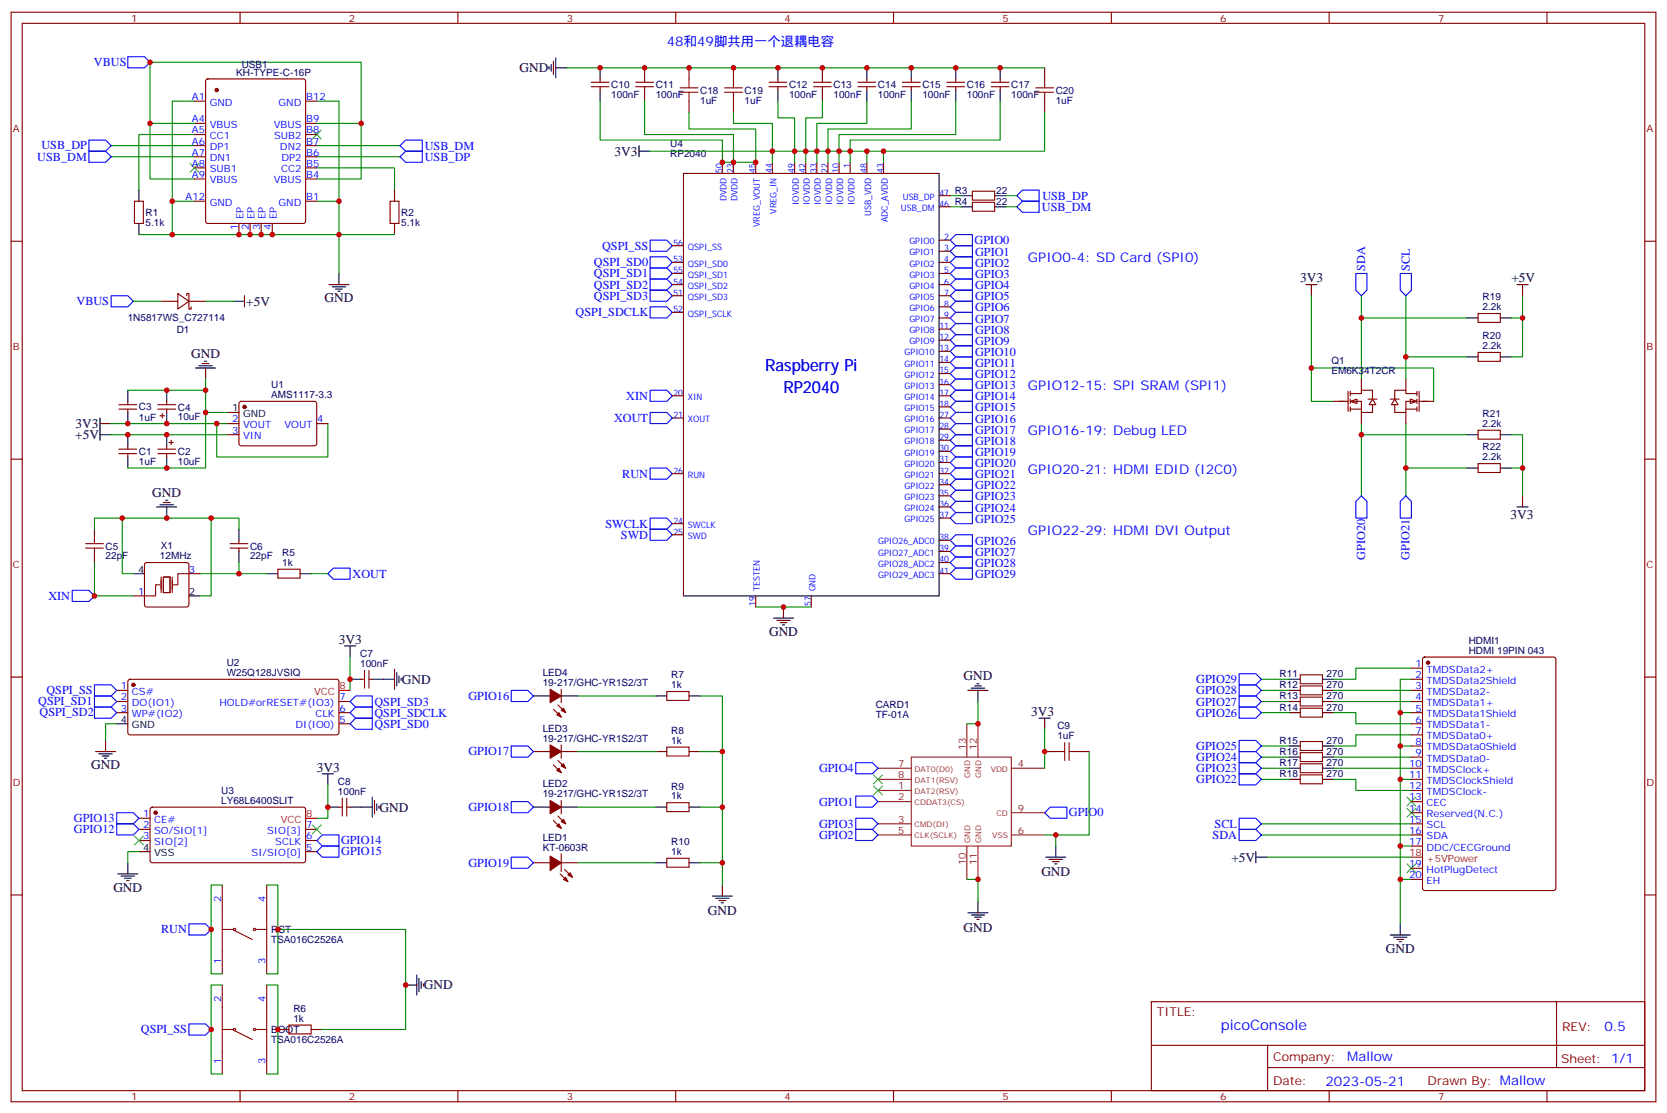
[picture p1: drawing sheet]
<svg xmlns="http://www.w3.org/2000/svg" width="529mm" height="353mm" viewBox="0 0 529 353" stroke-linecap="round" stroke-linejoin="round" font-family="sans-serif">
<g fill="none" stroke="#870000" stroke-width=".35">
<path d="M3.5 3.9h522.1v345.7h-522.1zM7.1 7.4h515v338.7h-515zM76.2 3.9v3.5M145.3 3.9v3.5M214.5 3.9v3.5M283.6 3.9v3.5M352.8 3.9v3.5M421.9 3.9v3.5M491.1 3.9v3.5M61.7 39.2h3.6M61.7 32.1h3.6M65.5 25.3l.5-.3h30.3l.5 .3 .2 .5v44.4l-.2 .5-.5 .2h-30.3l-.5-.2-.2-.5v-44.4z"/>
<path d="M97 39.2h3.5M97 32.1h3.5M187.7 27.5h5.6M187.7 26.1h5.6M190.5 25v1.1M190.5 27.5v1.1M201.8 27.5h5.6M201.8 26.1h5.6M204.6 25v1.1M204.6 27.5v1.1M218.7 21.5v3.5M218.7 32.1v3.5"/>
<path d="M232.8 21.5v3.5M232.8 32.1v3.5M244.1 27.5h5.7M244.1 26.1h5.7M246.9 25v1.1M246.9 27.5v1.1M258.2 27.5h5.7M258.2 26.1h5.7M261.1 25v1.1M261.1 27.5v1.1M272.3 27.5h5.7M272.3 26.1h5.7"/>
<path d="M275.2 25v1.1M275.2 27.5v1.1M286.5 27.5h5.6M286.5 26.1h5.6M289.3 25v1.1M289.3 27.5v1.1M300.6 27.5h5.6M300.6 26.1h5.6M303.4 25v1.1M303.4 27.5v1.1M314.7 27.5h5.6M314.7 26.1h5.6"/>
<path d="M317.5 25v1.1M317.5 27.5v1.1M331.6 21.5v3.5M331.6 32.1v3.5M61.7 56.8h3.6M61.7 53.3h3.6M61.7 49.7h3.6M61.7 46.2h3.6M61.7 42.7h3.6M97 56.8h3.5M97 53.3h3.5M97 49.7h3.5"/>
<path d="M97 46.2h3.5M97 42.7h3.5M229.3 51.5v3.5M232.8 51.5v3.5M239.9 51.5v3.5M245.2 51.5v3.5M252.2 51.5v3.5M255.8 51.5v3.5M259.3 51.5v3.5M262.8 51.5v3.5M266.3 51.5v3.5M269.9 51.5v3.5"/>
<path d="M275.2 51.5v3.5M280.5 51.5v3.5M3.5 76.6h3.6M42.7 63.9h2.8v7h-2.8zM61.7 63.9h3.6M75.8 70.9v3.5M79.4 70.9v3.5M82.9 70.9v3.5M86.4 70.9v3.5M97 63.9h3.5M123.8 63.9h2.8v7h-2.8zM213.4 78h3.6"/>
<path d="M298.1 62.1h3.5M298.1 65.6h3.5M298.1 79.7h3.5M298.1 76.2h3.5M308.7 60.7h7v2.8h-7zM308.7 64.2h7v2.8h-7zM522.1 76.6h3.5M51.2 95.6h5.2M56.4 93.1l3.6 2.5-3.6 2.5zM59.3 93.8v-.7h.7v5h.7v-.7M60 95.6h5.3M213.4 93.8h3.6"/>
<path d="M213.4 90.3h3.6M213.4 86.8h3.6M213.4 83.3h3.6M213.4 99.1h3.6M298.1 97.4h3.5M298.1 93.8h3.5M298.1 90.3h3.5M298.1 86.8h3.5M298.1 83.3h3.5M298.1 100.9h3.5M298.1 118.5h3.5M298.1 115h3.5"/>
<path d="M298.1 111.5h3.5M298.1 107.9h3.5M298.1 104.4h3.5M37.7 129.8h5.7M37.7 128.4h5.7M40.6 127.4v1M40.6 129.8v1.1M50.1 129.8h5.6M50.1 128.4h5.6M50.8 131.9h1.4M51.5 131.2v1.4M52.9 127.4v1"/>
<path d="M52.9 129.8v1.1M54.3 139.7v1.4M72.3 134.4h3.5M72.3 137.9h3.5M76.1 127.6l.5-.2h23.5l.4 .7v12.9l-.7 .5-23.5-.1-.5-.6v-12.7zM100.5 134.4h3.6M213.4 132.6h3.6M213.4 125.6h3.6M298.1 139.7h3.5M298.1 136.2h3.5M298.1 132.6h3.5M298.1 125.6h3.5"/>
<path d="M298.1 129.1h3.5M298.1 122.1h3.5M3.5 145.7h3.6M37.7 143.9h5.7M37.7 142.5h5.7M40.6 141.5v1M40.6 143.9v1.1M50.1 143.9h5.6M50.1 142.5h5.6M52.9 141.5v1M52.9 143.9v1.1M53.6 140.4h1.4"/>
<path d="M213.4 150.3h3.6M298.1 157.3h3.5M298.1 153.8h3.5M298.1 150.3h3.5M298.1 146.8h3.5M298.1 143.2h3.5M522.1 145.7h3.5M27.2 172.5h5.6M27.2 173.9h5.6M30 171.4v1.1M30 173.9v1.1M46.1 178.7l.5-.2h12.7l.5 .2 .2 .5v12.7l-.3 .5-.4 .2h-12.7l-.5-.2-.2-.5v-12.7z"/>
<path d="M73 172.5h5.7M73 173.9h5.7M75.8 171.4v1.1M75.8 173.9v1.1M213.4 169.7h3.6M213.4 166.2h3.6M298.1 178.5h3.5M298.1 175h3.5M298.1 171.4h3.5M298.1 164.4h3.5M298.1 160.9h3.5M42.3 189.1h3.6"/>
<path d="M60 182h3.5M88.2 180.6h7v2.8h-7zM239.9 189.1v3.5M257.5 189.1v3.5M298.1 182h3.5M3.5 214.8h3.6M37 219.1h3.6M40.8 215.8l.5-.3 65.9 .1 .4 .7-.1 16.5-.6 .4-65.9-.1-.4-.6v-16.2zM114.7 215.5h1M115.7 212.7v5.7M117.1 212.7v5.7M117.1 215.5h1.1"/>
<path d="M178.2 218.7v4.3M211.7 219.4h7v2.8h-7zM448 219.1h3.6M448 215.5h3.6M448 212h3.6M451.8 208.7l.5-.2h40.9l.6 .4 .1 73-.5 .6-41.1 .1-.7-.5v-72.9zM522.1 214.8h3.5M37 222.6h3.6M37 226.1h3.6M107.6 222.6h3.5M107.6 226.1h3.5M107.6 229.7h3.5"/>
<path d="M175.7 225.1l2.5 2.4M177.1 223.7l2.5 2.4M178.2 236.4v4.2M211.7 237.1h7v2.8h-7zM448 222.6h3.6M448 226.1h3.6M448 229.7h3.6M448 236.7h3.6M448 233.2h3.6M44.1 259.6h3.5M47.9 256.3l.4-.2 48.3 .1 .4 .6-.1 16.5-.6 .5-48.2-.1-.5-.7v-16.2zM107.6 256.1h1.1"/>
<path d="M108.7 253.3v5.6M110.1 253.3v5.6M110.1 256.1h1M175.7 242.7l2.5 2.5M177.1 241.3l2.5 2.5M177.1 258.9l2.5 2.5M178.2 254v4.2M211.7 254.7h7v2.8h-7zM448 257.9h3.6M448 254.4h3.6M448 250.8h3.6M448 247.3h3.6"/>
<path d="M448 243.8h3.6M448 240.2h3.6M44.1 263.2h3.5M44.1 266.7h3.5M97 263.2h3.5M97 266.7h3.5M97 270.2h3.5M169.3 273.8h5.3M175.7 260.3l2.5 2.5M177.8 277.3l2.5 2.5M178.2 270.9v5.7M178.2 273.8h5.2"/>
<path d="M179.2 275.9l2.5 2.4M211.7 272.3h7v2.9h-7zM448 279h3.6M448 275.5h3.6M448 268.5h3.6M448 264.9h3.6M448 261.4h3.6M3.5 284h3.6M70.6 280.8v28.2M70.6 294.9h3.5M74.4 295.3l5.7 2.8M81.1 294.9h3.6"/>
<path d="M84.7 280.8v28.2M522.1 284h3.5M70.6 312.6v28.2M84.7 312.6v28.2M365.5 317.9h156.6v28.2h-156.6zM494.1 317.9v20.9M70.6 326.7h3.5M74.4 327l5.7 2.8M81.1 326.7h3.6M91.7 325.3h7.1v2.8h-7.1zM365.5 331.7h156.5M402.4 338.8h119.6"/>
<path d="M402.4 331.7v14.1M76.2 346.1v3.5M145.3 346.1v3.5M214.5 346.1v3.5M283.6 346.1v3.5M352.8 346.1v3.5M421.9 346.1v3.5M491.1 346.1v3.5"/>
<circle cx="74.4" cy="294.9" r=".35"/>
<circle cx="80.8" cy="294.9" r=".35"/>
<circle cx="74.4" cy="326.7" r=".35"/>
<circle cx="80.8" cy="326.7" r=".35"/>
</g>
<g fill="none" stroke="#00f" stroke-width=".35">
<path d="M40.6 18h5.3l1.7 1.8-1.7 1.7h-5.3zM28.2 44.4h5.3l1.8 1.8-1.8 1.8h-5.3zM28.2 48h5.3l1.8 1.7-1.8 1.8h-5.3zM127 46.2l1.8-1.8h5.3v3.6h-5.3zM128.8 48h5.3v3.5h-5.3l-1.8-1.8zM206.4 76.2h5.3l1.7 1.8-1.7 1.7h-5.3zM303.4 78h5.3v3.5h-5.3l-1.8-1.8zM303.4 74.4h5.3v3.6h-5.3l-1.8-1.8zM322.8 65.6l1.8-1.7h5.2v3.5h-5.2zM322.8 62.1l1.8-1.8h5.2v3.6h-5.2zM35.3 93.8h5.3l1.7 1.8-1.7 1.8h-5.3zM206.4 97.4h5.3l1.7 1.7-1.7 1.8h-5.3z"/>
<path d="M206.4 92.1h5.3l1.7 1.7-1.7 1.8h-5.3zM206.4 88.5h5.3l1.7 1.8-1.7 1.8h-5.3zM206.4 85h5.3l1.7 1.8-1.7 1.7h-5.3zM206.4 81.5h5.3l1.7 1.8-1.7 1.7h-5.3zM301.6 93.8l1.8-1.7h5.3v3.5h-5.3zM301.6 90.3l1.8-1.8h5.3v3.6h-5.3zM301.6 86.8l1.8-1.8h5.3v3.5h-5.3zM303.4 95.6h5.3v3.5h-5.3l-1.8-1.7zM303.4 81.5h5.3v3.5h-5.3l-1.8-1.7zM430.4 86.8h3.5v5.3l-1.7 1.7-1.8-1.7zM444.5 86.8h3.5v5.3l-1.7 1.7-1.8-1.7zM301.6 118.5l1.8-1.7h5.3v3.5h-5.3z"/>
<path d="M301.6 111.5l1.8-1.8h5.3v3.5h-5.3zM301.6 100.9l1.8-1.8h5.3v3.6h-5.3zM303.4 113.2h5.3v3.6h-5.3l-1.8-1.8zM303.4 106.2h5.3v3.5h-5.3l-1.8-1.8zM303.4 102.7h5.3v3.5h-5.3l-1.8-1.8zM206.4 130.9h5.3l1.7 1.7-1.7 1.8h-5.3zM206.4 123.8h5.3l1.7 1.8-1.7 1.8h-5.3zM301.6 139.7l1.8-1.8h5.3v3.6h-5.3zM301.6 132.6l1.8-1.7h5.3v3.5h-5.3zM301.6 125.6l1.8-1.8h5.3v3.6h-5.3zM303.4 134.4h5.3v3.5h-5.3l-1.8-1.7zM303.4 127.4h5.3v3.5h-5.3l-1.8-1.8z"/>
<path d="M303.4 120.3h5.3v3.5h-5.3l-1.8-1.7zM206.4 148.5h5.3l1.7 1.8-1.7 1.7h-5.3zM301.6 157.3l1.8-1.7h5.3v3.5h-5.3zM301.6 150.3l1.8-1.8h5.3v3.5h-5.3zM301.6 143.2l1.8-1.7h5.3v3.5h-5.3zM303.4 159.1h5.3v3.5h-5.3l-1.8-1.7zM303.4 152h5.3v3.6h-5.3l-1.8-1.8zM303.4 145h5.3v3.5h-5.3l-1.8-1.7zM432.2 157.3l1.7 1.8v5.3h-3.5v-5.3zM446.3 157.3l1.7 1.8v5.3h-3.5v-5.3zM206.4 167.9h5.3l1.7 1.8-1.7 1.7h-5.3zM206.4 164.4h5.3l1.7 1.8-1.7 1.7h-5.3z"/>
<path d="M301.6 175l1.8-1.8h5.3v3.5h-5.3zM301.6 171.4l1.8-1.7h5.3v3.5h-5.3zM301.6 164.4l1.8-1.8h5.3v3.6h-5.3zM303.4 176.7h5.3v3.6h-5.3l-1.8-1.8zM22.9 187.3h5.3l1.8 1.8-1.8 1.8h-5.3zM104.1 182l1.7-1.7h5.3v3.5h-5.3zM301.6 182l1.8-1.7h5.3v3.5h-5.3zM30 217.3h5.3l1.7 1.8-1.7 1.7h-5.3zM162.3 219.1h5.3l1.7 1.7-1.7 1.8h-5.3zM393.3 217.3h5.3l1.8 1.8-1.8 1.7h-5.3zM393.3 213.8h5.3l1.8 1.7-1.8 1.8h-5.3zM30 220.8h5.3l1.7 1.8-1.7 1.8h-5.3z"/>
<path d="M30 224.4h5.3l1.7 1.7-1.7 1.8h-5.3zM111.1 222.6l1.8-1.8h5.3v3.6h-5.3zM111.1 229.7l1.8-1.8h5.3v3.5h-5.3zM111.1 226.1l1.8-1.7h5.3v3.5h-5.3zM162.3 236.7h5.3l1.7 1.8-1.7 1.7h-5.3zM393.3 238.5h5.3l1.8 1.7-1.8 1.8h-5.3zM393.3 234.9h5.3l1.8 1.8-1.8 1.8h-5.3zM393.3 224.4h5.3l1.8 1.7-1.8 1.8h-5.3zM393.3 220.8h5.3l1.8 1.8-1.8 1.8h-5.3zM37 257.9h5.3l1.8 1.7-1.8 1.8h-5.3zM162.3 254.4h5.3l1.7 1.7-1.7 1.8h-5.3zM271.6 242h5.3l1.8 1.8-1.8 1.7h-5.3z"/>
<path d="M271.6 252.6h5.3l1.8 1.8-1.8 1.7h-5.3zM271.6 259.6h5.3l1.8 1.8-1.8 1.8h-5.3zM333.4 256.1h5.3v3.5h-5.3l-1.8-1.7zM393.3 259.6h5.3l1.8 1.8-1.8 1.8h-5.3zM393.3 245.5h5.3l1.8 1.8-1.8 1.8h-5.3zM393.3 242h5.3l1.8 1.8-1.8 1.7h-5.3zM37 261.4h5.3l1.8 1.8-1.8 1.7h-5.3zM100.5 270.2l1.8-1.7h5.3v3.5h-5.3zM100.5 266.7l1.8-1.8h5.3v3.6h-5.3zM162.3 272h5.3l1.7 1.8-1.7 1.7h-5.3zM271.6 263.2h5.3l1.8 1.7-1.8 1.8h-5.3zM393.3 263.2h5.3l1.8 1.7-1.8 1.8h-5.3z"/>
<path d="M60 293.2h5.3l1.7 1.7-1.7 1.8h-5.3zM60 324.9h5.3l1.7 1.8-1.7 1.7h-5.3z"/>
</g>
<g fill="none" stroke="#008700" stroke-width=".35">
<path d="M47.6 39.2h14.1M61.7 32.1h-7v31.8h7M100.5 32.1h7.1v42.3h17.6M100.5 39.2h14.2M179.9 21.5h151.7M190.5 32.1v12.3h38.8v7.1h10.6v-10.6h-21.2v-5.3M204.6 32.1v10.6h28.2v8.8M232.8 35.6v3.6h12.4v12.3M246.9 32.1v5.3h5.3v14.1M331.6 35.6v12.4h-51.1M35.3 49.7h26.4M35.3 46.2h26.4"/>
<path d="M61.7 42.7h-17.6v17.6M61.7 56.8h-14.1v-37h67.1v37h-14.2M100.5 53.3h24.7v7M100.5 49.7h26.5M100.5 46.2h26.5M206.4 48h74.1v3.5M255.8 48v3.5M259.3 48v3.5M262.8 48v3.5M266.3 48v3.5M269.9 48v3.5M275.2 48v3.5"/>
<path d="M44.1 74.4h10.6M54.7 63.9v10.5h52.9v12.4M100.5 63.9h7.1M301.6 62.1h3.6M301.6 65.6h3.6M319.3 62.1h3.5M319.3 65.6h3.5M42.3 95.6h8.9M65.3 95.6h8.8M416.3 93.8v33.6h7M432.2 93.8v26.5M446.3 93.8v26.5"/>
<path d="M483.3 93.8v19.4h-3.5M416.3 116.8h38.8v10.6M432.2 100.9h33.5M446.3 113.2h19.4M479.8 100.9h3.5M35.3 134.4h37M35.3 137.9h37M40.6 123.8h24.7M65.3 120.3v10.6h7M65.3 130.9v17.6h-24.7M68.8 134.4v10.6h35.3v-10.6M432.2 137.9h33.5"/>
<path d="M432.2 134.4v22.9M446.3 134.4v22.9M479.8 137.9h3.5v19.4M446.3 148.5h19.4M479.8 148.5h3.5M30 178.5v10.6h12.3M38.8 164.4h-8.8v3.5M67 164.4h8.8v3.5M75.8 178.5v3.5h-12.3M42.3 182h-3.5v-17.6h28.2v24.7h-3.5M75.8 182h8.9M98.8 182h5.3"/>
<path d="M239.9 192.6h17.6M111.1 208.5v10.6M400.4 215.5h8.8M400.4 219.1h8.8M423.3 219.1h24.7M448 215.5h-3.5v77.7M448 212h-17.6v3.5h-7.1M37 229.7h-3.5v5.2M183.4 238.5h24.7M183.4 220.8h24.7M222.2 220.8h7.1v60M222.2 238.5h7.1"/>
<path d="M310.4 222.6v7.1h-3.5M331.6 231.4v12.4M345.7 238.5v26.4h-10.6M400.4 236.7h8.8M400.4 222.6h8.8M400.4 226.1h8.8M423.3 226.1h7.1v3.6h17.6M423.3 222.6h24.7M444.5 236.7h3.5M444.5 226.1h3.5M448 233.2h-17.6v3.5h-7.1M104.1 249.1v10.5h-3.6"/>
<path d="M183.4 256.1h24.7M222.2 256.1h7.1M400.4 247.3h8.8M400.4 243.8h8.8M400.4 240.2h8.8M423.3 247.3h7.1v3.5h17.6M423.3 243.8h24.7M423.3 240.2h24.7M444.5 247.3h3.5M44.1 270.2h-3.5v3.6M183.4 273.8h24.7M222.2 273.8h7.1"/>
<path d="M306.9 279h3.5v7.1M331.6 264.9h3.5v3.6M400.4 264.9h47.6M400.4 261.4h47.6M402.2 272h45.8M444.5 268.5h3.5M444.5 279h3.5M70.6 280.8h-3.6v28.2h3.6M84.7 280.8h3.5v28.2h-3.5M88.2 294.9h40.6v31.8h-26.5M70.6 312.6h-3.6v28.2h3.6M84.7 312.6h3.5v28.2h-3.5"/>
</g>
<g fill="none" stroke="#3c3" stroke-width=".35">
<path d="M60.3 51.9l2.8 2.8M63.1 51.9l-2.8 2.8M99.1 41.3l2.9 2.8M102 41.3l-2.9 2.8M277.3 245.9l2.8 2.8M277.3 249.4l2.8 2.8M280.1 245.9l-2.8 2.8M280.1 249.4l-2.8 2.8M446.6 252.9l2.8 2.9M446.6 256.5l2.8 2.8M449.4 252.9l-2.8 2.9M449.4 256.5l-2.8 2.8"/>
<path d="M42.7 265.3l2.8 2.8M45.5 265.3l-2.8 2.8M99.1 261.8l2.9 2.8M102 261.8l-2.9 2.8M446.6 274.1l2.8 2.8M449.4 274.1l-2.8 2.8"/>
</g>
<g fill="none" stroke="#000" stroke-width=".35">
<path d="M175.7 19.4v4.2M176.4 18.3v6.4M174.3 21.2v.7M175 20.5v2.1M176.4 21.5h3.5M190.5 21.5v3.5M190.5 28.6v3.5M204.6 21.5v3.5M204.6 28.6v3.5M246.9 21.5v3.5M246.9 28.6v3.5M261.1 21.5v3.5"/>
<path d="M261.1 28.6v3.5M275.2 21.5v3.5M275.2 28.6v3.5M289.3 21.5v3.5M289.3 28.6v3.5M303.4 21.5v3.5M303.4 28.6v3.5M317.5 21.5v3.5M317.5 28.6v3.5M202.8 48h3.6M202.8 46.2v3.5M217 55h81.1v134.1h-81.1z"/>
<path d="M44.1 60.3v3.6M44.1 70.9v3.5M125.2 60.3v3.6M125.2 70.9v3.5M305.2 62.1h3.5M305.2 65.6h3.5M315.7 62.1h3.6M315.7 65.6h3.6M74.1 95.6h3.5M77.6 93.8v3.6M104.4 90.3h6.4M105.5 91h4.2"/>
<path d="M106.5 91.7h2.2M107.2 92.4h.7M107.6 86.8v3.5M414.5 90.3h3.5M416.3 90.3v3.5M481.5 90.3h3.6M483.3 90.3v3.5M62.1 116.8h6.3M63.1 116.1h4.3M64.2 115.4h2.1M64.9 114.7h.7M65.3 116.8v3.5"/>
<path d="M31.7 137.9h3.6M31.7 132.6v7.1M31.7 134.4h3.6M40.6 123.8v3.6M40.6 130.9v3.5M40.6 137.9v3.6M52.9 123.8v3.6M52.9 130.9v3.5M52.9 137.9v3.6M72.3 130.9h3.5M40.6 145v3.5M51.9 159.5h2.1"/>
<path d="M52.6 158.7h.7M52.9 145v3.5M483.3 157.3v3.6M30 167.9v3.5M30 175v3.5M49.7 160.9h6.4M50.8 160.2h4.2M52.9 160.9v3.5M75.8 167.9v3.5M75.8 175v3.5M481.5 160.9h3.6M42.3 182h3.6"/>
<path d="M60 189.1h3.5M84.7 182h3.5M95.2 182h3.6M245.5 196.1h6.4M246.6 196.8h4.2M247.6 197.6h2.2M248.4 198.3h.7M248.7 192.6v3.5M109.4 205h3.5M111.1 205v3.5M111.1 215.5h3.6M118.2 215.5h7"/>
<path d="M125.2 212.4v6.3M125.9 213.4v4.3M126.6 214.5v2.1M127.4 215.2v.7M307.3 219.1h6.3M308.3 218.4h4.3M309.4 217.7h2.1M310.1 217h.7M310.4 219.1v3.5M30.3 238.5h6.4M31.4 239.2h4.2M32.5 239.9h2.1"/>
<path d="M33.5 234.9v3.6M37 229.7h3.6M169.3 238.5h5.3M169.3 220.8h5.3M178.2 238.5h5.2M178.2 220.8h5.2M208.1 238.5h3.6M208.1 220.8h3.6M218.7 238.5h3.5M218.7 220.8h3.5M329.8 227.9h3.6M331.6 227.9v3.5"/>
<path d="M33.2 240.6h.7M102.3 245.5h3.5M104.1 245.5v3.6M104.1 256.1h3.5M111.1 256.1h7.1M118.2 252.9v6.4M118.9 254v4.2M119.6 255.1v2.1M120.3 255.8v.7M169.3 256.1h5.3M178.2 256.1h5.2M208.1 256.1h3.6"/>
<path d="M218.7 256.1h3.5M37.4 277.3h6.3M38.5 278h4.2M39.5 278.7h2.1M40.2 279.4h.7M40.6 273.8v3.5M44.1 270.2h3.5M208.1 273.8h3.6M218.7 273.8h3.5M332 272h6.3M333 272.7h4.3M334.1 273.4h2.1"/>
<path d="M334.8 274.1h.7M335.1 268.5v3.5M398.6 272h3.6M398.6 270.2v3.6M226.1 284.3h6.4M227.2 285h4.2M228.2 285.7h2.2M229 286.5h.7M229.3 280.8v3.5M307.3 289.6h6.3M308.3 290.3h4.3M309.4 291h2.1"/>
<path d="M310.1 291.7h.7M310.4 286.1v3.5M441.3 296.7h6.4M442.4 297.4h4.2M443.4 298.1h2.2M444.1 298.8h.8M444.5 293.2v3.5M128.8 312.6h3.5M132.3 309.4v6.3M133 310.4v4.3M133.7 311.5v2.1M134.4 312.2v.7"/>
<path d="M88.2 326.7h3.5M98.8 326.7h3.5"/>
</g>
<g fill="#870000" stroke="#870000" stroke-width=".35">
<path d="M174.6 218.7l3.6 2.1-3.6 2.2z"/>
<path d="M178.2 225.4l.7-.7 .7 1.4z"/>
<path d="M176.7 226.8l.7-.7 .8 1.4z"/>
<path d="M174.6 236.4l3.6 2.1-3.6 2.1z"/>
<path d="M178.2 243.1l.7-.7 .7 1.4z"/>
<path d="M177.4 243.8l.8 1.4-1.5-.7z"/>
<path d="M174.6 254l3.6 2.1-3.6 2.1z"/>
<path d="M178.9 260l.7 1.4-1.4-.7z"/>
<path d="M176.7 262.1l.7-.7 .8 1.4z"/>
<path d="M180.3 277.6l.7-.7 .7 1.4z"/>
<path d="M178.9 279l.7-.7 .7 1.5z"/>
<path d="M174.6 271.6l3.6 2.2-3.6 2.4z"/>
<circle cx="68.8" cy="28.6" r=".53"/>
<circle cx="77.6" cy="129.1" r=".53"/>
<circle cx="42.3" cy="217.3" r=".53"/>
<circle cx="49.4" cy="257.9" r=".53"/>
<circle cx="453.3" cy="210.3" r=".53"/>
</g>
<path d="M50.8 185.6h-1.4v3.5h-3.5M51.2 183.1v4.9M51.9 183.1h2.1v4.9h-2.1zM54.7 183.1v4.9M60 182h-3.6v3.6h-1.4" fill="none" stroke="#870012" stroke-width=".35"/>
<path d="M107.6 219.1h3.5M97 259.6h3.5M448 272h3.6" fill="none" stroke="#f00" stroke-width=".35"/>
<g fill="none" stroke="#8c2424" stroke-width=".35">
<path d="M306.9 229.7v10.5M310.4 229.7v10.5M278.7 250.8h10.6M278.7 254.4h10.6M278.7 243.8h10.6M278.7 247.3h10.6M289.3 240.2h31.7v28.3h-31.7zM321 243.8h10.6M321 257.9h10.6M278.7 261.4h10.6M278.7 264.9h10.6M306.9 268.5v10.5"/>
<path d="M310.4 268.5v10.5M321 264.9h10.6"/>
</g>
<path d="M215.9 29.3h5.6M215.9 27.9h5.6M218.7 25v2.9M218.7 29.3v2.8M230 29.3h5.7M230 27.9h5.7M232.8 25v2.9M232.8 29.3v2.8M328.8 29.3h5.6M328.8 27.9h5.6M331.6 25v2.9M331.6 29.3v2.8" fill="none" stroke="#a10000" stroke-width=".35"/>
<g fill="#fff" stroke="#870000" stroke-width=".35">
<path d="M428.6 127.4l2.1-.8v1.5z"/>
<path d="M435.7 126.6l1 1.8h-2.1z"/>
</g>
<path d="M423.3 127.4h4.6M427.9 124.2v6.3M428.6 124.9h3.6v-1.1h3.5v2.8M428.6 127.4h3.6v3.5h3.5v-2.5M428.6 129.8h3.6M428.6 124.2v1.4M428.6 126.6v1.5M428.6 129.1v1.4M432.2 120.3v3.5M432.2 130.9v3.5M434.3 126.6h2.8" fill="none" stroke="#870000" stroke-width=".35"/>
<g fill="#fff" stroke="#870000" stroke-width=".35">
<path d="M447.7 126.6l2.1 .8-2.1 .7z"/>
<path d="M442.7 126.6l1.1 1.8h-2.1z"/>
</g>
<g fill="none" stroke="#870000" stroke-width=".35">
<path d="M469.2 99.5h7v2.8h-7zM469.2 111.8h7v2.9h-7zM441.3 126.6h2.8M446.3 129.8h3.5M446.3 120.3v3.5M446.3 130.9v3.5M449.8 124.9h-3.5v-1.1h-3.6v2.8M449.8 127.4h-3.5v3.5h-3.6v-2.5M449.8 124.2v1.4M449.8 126.6v1.5M449.8 129.1v1.4M450.5 124.2v6.3"/>
<path d="M450.5 127.4h4.6M469.2 136.5h7v2.8h-7zM469.2 147.1h7v2.8h-7zM412.7 214.1h7.1v2.9h-7.1zM412.7 217.7h7.1v2.8h-7.1zM331.6 238.5h3.5M342.2 238.5h3.5M412.7 221.2h7.1v2.8h-7.1zM412.7 224.7h7.1v2.8h-7.1zM412.7 235.3h7.1v2.8h-7.1zM412.7 238.8h7.1v2.9h-7.1zM412.7 242.4h7.1v2.8h-7.1z"/>
<path d="M412.7 245.9h7.1v2.8h-7.1z"/>
</g>
<g fill="none" stroke="#000" stroke-width=".35">
<path d="M465.7 100.9h3.5M465.7 113.2h3.5M476.2 100.9h3.6M476.2 113.2h3.6M465.7 137.9h3.5M476.2 137.9h3.6M465.7 148.5h3.5M476.2 148.5h3.6M409.2 215.5h3.5M409.2 219.1h3.5M419.8 215.5h3.5M419.8 219.1h3.5"/>
<path d="M409.2 222.6h3.5M409.2 226.1h3.5M409.2 236.7h3.5M419.8 222.6h3.5M419.8 226.1h3.5M419.8 236.7h3.5M409.2 240.2h3.5M409.2 243.8h3.5M409.2 247.3h3.5M419.8 240.2h3.5M419.8 243.8h3.5M419.8 247.3h3.5"/>
</g>
<path d="M335.1 238.5h2.9M338 235.7v5.6M339.4 235.7v5.6M339.4 238.5h2.8" fill="none" stroke="#a10000" stroke-width=".35"/>
<path d="M261.1 32.1v5.3h-5.3v10.6M275.2 32.1v7.1h-15.9v8.8M289.3 32.1v8.8h-26.5v7.1M303.4 32.1v10.6h-37.1v5.3M317.5 32.1v12.3h-47.6v3.6" fill="none" stroke="#008700" stroke-width=".35"/>
<g fill="#c00">
<circle cx="54.7" cy="74.4" r=".88"/>
<circle cx="75.8" cy="74.4" r=".88"/>
<circle cx="54.7" cy="63.9" r=".88"/>
<circle cx="107.6" cy="63.9" r=".88"/>
<circle cx="107.6" cy="74.4" r=".88"/>
<circle cx="86.4" cy="74.4" r=".88"/>
<circle cx="82.9" cy="74.4" r=".88"/>
<circle cx="79.4" cy="74.4" r=".88"/>
<circle cx="47.6" cy="39.2" r=".88"/>
<circle cx="114.7" cy="39.2" r=".88"/>
<circle cx="47.6" cy="19.8" r=".88"/>
<circle cx="40.6" cy="134.4" r=".88"/>
<circle cx="52.9" cy="134.4" r=".88"/>
<circle cx="65.3" cy="123.8" r=".88"/>
<circle cx="52.9" cy="123.8" r=".88"/>
<circle cx="65.3" cy="130.9" r=".88"/>
<circle cx="52.9" cy="148.5" r=".88"/>
<circle cx="40.6" cy="137.9" r=".88"/>
<circle cx="52.9" cy="137.9" r=".88"/>
<circle cx="68.8" cy="134.4" r=".88"/>
<circle cx="248.7" cy="192.6" r=".88"/>
<circle cx="52.9" cy="164.4" r=".88"/>
<circle cx="38.8" cy="164.4" r=".88"/>
<circle cx="67" cy="164.4" r=".88"/>
<circle cx="30" cy="189.1" r=".88"/>
<circle cx="75.8" cy="182" r=".88"/>
<circle cx="111.1" cy="215.5" r=".88"/>
<circle cx="104.1" cy="256.1" r=".88"/>
<circle cx="67" cy="294.9" r=".88"/>
<circle cx="67" cy="326.7" r=".88"/>
<circle cx="88.2" cy="326.7" r=".88"/>
<circle cx="88.2" cy="294.9" r=".88"/>
<circle cx="128.8" cy="312.6" r=".88"/>
<circle cx="310.4" cy="229.7" r=".88"/>
<circle cx="310.4" cy="279" r=".88"/>
<circle cx="335.1" cy="264.9" r=".88"/>
<circle cx="229.3" cy="238.5" r=".88"/>
<circle cx="229.3" cy="256.1" r=".88"/>
<circle cx="229.3" cy="273.8" r=".88"/>
<circle cx="275.2" cy="48" r=".88"/>
<circle cx="269.9" cy="48" r=".88"/>
<circle cx="266.3" cy="48" r=".88"/>
<circle cx="262.8" cy="48" r=".88"/>
<circle cx="259.3" cy="48" r=".88"/>
<circle cx="255.8" cy="48" r=".88"/>
<circle cx="252.2" cy="48" r=".88"/>
<circle cx="245.2" cy="48" r=".88"/>
<circle cx="232.8" cy="51.5" r=".88"/>
<circle cx="229.3" cy="51.5" r=".88"/>
<circle cx="239.9" cy="51.5" r=".88"/>
<circle cx="280.5" cy="48" r=".88"/>
<circle cx="190.5" cy="21.5" r=".88"/>
<circle cx="204.6" cy="21.5" r=".88"/>
<circle cx="246.9" cy="21.5" r=".88"/>
<circle cx="261.1" cy="21.5" r=".88"/>
<circle cx="275.2" cy="21.5" r=".88"/>
<circle cx="289.3" cy="21.5" r=".88"/>
<circle cx="303.4" cy="21.5" r=".88"/>
<circle cx="317.5" cy="21.5" r=".88"/>
<circle cx="218.7" cy="21.5" r=".88"/>
<circle cx="232.8" cy="21.5" r=".88"/>
<circle cx="444.5" cy="268.5" r=".88"/>
<circle cx="444.5" cy="247.3" r=".88"/>
<circle cx="444.5" cy="236.7" r=".88"/>
<circle cx="444.5" cy="226.1" r=".88"/>
<circle cx="444.5" cy="279" r=".88"/>
<circle cx="483.3" cy="148.5" r=".88"/>
<circle cx="446.3" cy="148.5" r=".88"/>
<circle cx="432.2" cy="137.9" r=".88"/>
<circle cx="483.3" cy="100.9" r=".88"/>
<circle cx="446.3" cy="113.2" r=".88"/>
<circle cx="432.2" cy="100.9" r=".88"/>
<circle cx="416.3" cy="116.8" r=".88"/>
<circle cx="331.6" cy="238.5" r=".88"/>
</g>
<g font-size="5.3" fill="#00f">
<text x="242.9" y="117.7">Raspberry Pi</text>
<text x="248.7" y="124.7">RP2040</text>
</g>
<text font-size="4.6" fill="#00f" x="387.6" y="326.9">picoConsole</text>
<g font-size="4.2" fill="#00f">
<text x="211.7" y="14.5">48和49脚共用一个退耦电容</text>
<text x="326.3" y="83.3">GPIO0-4: SD Card (SPI0)</text>
<text x="326.3" y="123.8">GPIO12-15: SPI SRAM (SPI1)</text>
<text x="326.3" y="137.9">GPIO16-19: Debug LED</text>
<text x="326.3" y="150.3">GPIO20-21: HDMI EDID (I2C0)</text>
<text x="326.3" y="169.7">GPIO22-29: HDMI DVI Output</text>
<text x="509.3" y="327.1">0.5</text>
<text x="427.7" y="336.7">Mallow</text>
<text x="420.7" y="344.5">2023-05-21</text>
</g>
<g font-size="4.2">
<text x="164.9" y="23">GND</text>
<text x="195.1" y="49.4">3V3</text>
<text x="412.7" y="89.6">3V3</text>
<text x="479.8" y="89.6">+5V</text>
<text x="103" y="96">GND</text>
<text x="78.1" y="97">+5V</text>
<text x="60.7" y="113.6">GND</text>
<text x="24" y="135.8">3V3</text>
<text x="23.9" y="139.3">+5V</text>
<text x="48.3" y="157.7">GND</text>
<text x="479.5" y="164.8">3V3</text>
<text x="244.1" y="201.8">GND</text>
<text x="107.6" y="204.3">3V3</text>
<text x="305.9" y="215.9">GND</text>
<text x="127.5" y="217">GND</text>
<text x="327.4" y="227.2">3V3</text>
<text x="28.9" y="244.1">GND</text>
<text x="100.5" y="244.8">3V3</text>
<text x="120.5" y="257.6">GND</text>
<text x="390.9" y="273.4">+5V</text>
<text x="330.6" y="278.1">GND</text>
<text x="36" y="282.9">GND</text>
<text x="224.7" y="290.3">GND</text>
<text x="305.9" y="295.7">GND</text>
<text x="439.9" y="302.3">GND</text>
<text x="134.6" y="313.9">GND</text>
</g>
<g font-size="3.9" fill="#00f">
<text x="29.8" y="21">VBUS</text>
<text x="13.2" y="47.4">USB_DP</text>
<text x="134.8" y="47.5">USB_DM</text>
<text x="11.8" y="51">USB_DM</text>
<text x="134.8" y="51.1">USB_DP</text>
<text x="330.9" y="63.4">USB_DP</text>
<text x="330.7" y="66.9">USB_DM</text>
<text x="309.4" y="77.6">GPIO0</text>
<text x="191.1" y="79.2">QSPI_SS</text>
<text x="309.5" y="81.2">GPIO1</text>
<text x="188.5" y="88">QSPI_SD1</text>
<text x="188.5" y="84.5">QSPI_SD0</text>
<text x="309.5" y="88.2">GPIO3</text>
<text x="309.5" y="84.7">GPIO2</text>
<text x="433.4" y="86" transform="rotate(-90 433.4 86)">SDA</text>
<text x="447.5" y="86" transform="rotate(-90 447.5 86)">SCL</text>
<text x="188.5" y="95.1">QSPI_SD3</text>
<text x="188.5" y="91.6">QSPI_SD2</text>
<text x="309.5" y="95.3">GPIO5</text>
<text x="309.5" y="91.8">GPIO4</text>
<text x="24.3" y="96.8">VBUS</text>
<text x="182.7" y="100.4">QSPI_SDCLK</text>
<text x="309.5" y="98.8">GPIO6</text>
<text x="309.5" y="105.9">GPIO8</text>
<text x="309.5" y="102.3">GPIO7</text>
<text x="309.5" y="112.9">GPIO10</text>
<text x="309.5" y="109.4">GPIO9</text>
<text x="309.5" y="120">GPIO12</text>
<text x="309.5" y="116.5">GPIO11</text>
<text x="309.5" y="123.5">GPIO13</text>
<text x="198.8" y="126.8">XIN</text>
<text x="309.5" y="130.6">GPIO15</text>
<text x="309.5" y="127">GPIO14</text>
<text x="194.9" y="133.9">XOUT</text>
<text x="309.5" y="137.6">GPIO17</text>
<text x="309.5" y="134.1">GPIO16</text>
<text x="309.5" y="141.2">GPIO18</text>
<text x="309.5" y="148.2">GPIO20</text>
<text x="309.5" y="144.7">GPIO19</text>
<text x="197.5" y="151.5">RUN</text>
<text x="309.5" y="155.3">GPIO22</text>
<text x="309.5" y="151.7">GPIO21</text>
<text x="309.5" y="158.8">GPIO23</text>
<text x="192.2" y="167.4">SWCLK</text>
<text x="309.5" y="165.8">GPIO25</text>
<text x="309.5" y="162.3">GPIO24</text>
<text x="197.1" y="170.9">SWD</text>
<text x="309.5" y="172.9">GPIO26</text>
<text x="309.5" y="180">GPIO28</text>
<text x="309.5" y="176.4">GPIO27</text>
<text x="433.4" y="177.6" transform="rotate(-90 433.4 177.6)">GPIO20</text>
<text x="447.5" y="177.6" transform="rotate(-90 447.5 177.6)">GPIO21</text>
<text x="111.9" y="183.4">XOUT</text>
<text x="309.5" y="183.5">GPIO29</text>
<text x="15.4" y="190.3">XIN</text>
<text x="14.7" y="220.3">QSPI_SS</text>
<text x="379.8" y="220.3">GPIO28</text>
<text x="379.8" y="216.8">GPIO29</text>
<text x="12.1" y="223.9">QSPI_SD1</text>
<text x="12.6" y="227.3">QSPI_SD2</text>
<text x="118.9" y="227.4">QSPI_SDCLK</text>
<text x="118.9" y="224">QSPI_SD3</text>
<text x="148.7" y="222">GPIO16</text>
<text x="379.8" y="227.4">GPIO26</text>
<text x="379.8" y="223.9">GPIO27</text>
<text x="118.9" y="230.9">QSPI_SD0</text>
<text x="148.7" y="239.7">GPIO17</text>
<text x="379.8" y="238">GPIO25</text>
<text x="260" y="245">GPIO4</text>
<text x="379.8" y="245">GPIO23</text>
<text x="379.8" y="241.5">GPIO24</text>
<text x="379.8" y="248.6">GPIO22</text>
<text x="148.7" y="257.3">GPIO18</text>
<text x="260" y="255.6">GPIO1</text>
<text x="23.5" y="260.9">GPIO13</text>
<text x="260" y="262.7">GPIO3</text>
<text x="339.3" y="259.1">GPIO0</text>
<text x="385.6" y="262.6">SCL</text>
<text x="23.5" y="264.4">GPIO12</text>
<text x="108.2" y="267.9">GPIO14</text>
<text x="260" y="266.2">GPIO2</text>
<text x="384.9" y="266.1">SDA</text>
<text x="108.3" y="271.4">GPIO15</text>
<text x="148.7" y="275">GPIO19</text>
<text x="51.1" y="296.2">RUN</text>
<text x="44.7" y="327.9">QSPI_SS</text>
</g>
<g font-size="3.9" fill="#800">
<text x="367.2" y="322.4">TITLE:</text>
<text x="495.9" y="327.1">REV:</text>
<text x="404.1" y="336.6">Company:</text>
<text x="495.5" y="337.3">Sheet: 1/1</text>
<text x="404.1" y="344.3">Date:</text>
<text x="453.2" y="344.4">Drawn By: Mallow</text>
</g>
<g font-size="3.2" fill="#800">
<text x="41.6" y="6.9">1</text>
<text x="110.8" y="6.9">2</text>
<text x="179.9" y="6.9">3</text>
<text x="249.1" y="6.9">4</text>
<text x="318.2" y="6.9">5</text>
<text x="387.3" y="6.9">6</text>
<text x="456.5" y="6.9">7</text>
<text x="4.1" y="42">A</text>
<text x="522.6" y="42">A</text>
<text x="4.1" y="111.1">B</text>
<text x="522.6" y="111.1">B</text>
<text x="4.1" y="180.3">C</text>
<text x="522.6" y="180.3">C</text>
<text x="4.1" y="249.4">D</text>
<text x="522.6" y="249.4">D</text>
<text x="41.6" y="349.1">1</text>
<text x="110.8" y="349.1">2</text>
<text x="179.9" y="349.1">3</text>
<text x="249.1" y="349.1">4</text>
<text x="318.2" y="349.1">5</text>
<text x="387.3" y="349.1">6</text>
<text x="456.5" y="349.1">7</text>
</g>
<g font-size="3.2" fill="#000080">
<text x="75" y="24">KH-TYPE-C-16P</text>
<text x="76.7" y="21.5">USB1</text>
<text x="194" y="28">C10</text>
<text x="208.1" y="28">C11</text>
<text x="222.3" y="29.8">C18</text>
<text x="236.4" y="29.8">C19</text>
<text x="250.5" y="28">C12</text>
<text x="264.6" y="28">C13</text>
<text x="278.7" y="28">C14</text>
<text x="292.8" y="28">C15</text>
<text x="306.9" y="28">C16</text>
<text x="321" y="28">C17</text>
<text x="335.1" y="29.8">C20</text>
<text x="194" y="31.1">100nF</text>
<text x="208.1" y="31.1">100nF</text>
<text x="222.2" y="32.9">1uF</text>
<text x="236.4" y="32.9">1uF</text>
<text x="250.5" y="31.1">100nF</text>
<text x="264.6" y="31.1">100nF</text>
<text x="278.7" y="31.1">100nF</text>
<text x="292.8" y="31.1">100nF</text>
<text x="306.9" y="31.1">100nF</text>
<text x="321" y="31.1">100nF</text>
<text x="335.1" y="32.9">1uF</text>
<text x="212.7" y="46.6">U4</text>
<text x="212.7" y="49.7">RP2040</text>
<text x="316.2" y="61.4">22</text>
<text x="316.2" y="65">22</text>
<text x="46.2" y="71.7">5.1k</text>
<text x="46.2" y="68.6">R1</text>
<text x="127.4" y="71.7">5.1k</text>
<text x="127.4" y="68.6">R2</text>
<text x="470.6" y="95.2">R19</text>
<text x="470.6" y="98.4">2.2k</text>
<text x="40.6" y="102">1N5817WS_C727114</text>
<text x="56.1" y="105.5">D1</text>
<text x="470.6" y="107.6">R20</text>
<text x="470.6" y="110.8">2.2k</text>
<text x="422.6" y="118.5">EM6K34T2CR</text>
<text x="422.6" y="115.4">Q1</text>
<text x="86.1" y="123.1">U1</text>
<text x="44.1" y="130.2">C3</text>
<text x="56.4" y="130.3">C4</text>
<text x="86.1" y="126.2">AMS1117-3.3</text>
<text x="44.1" y="133.5">1uF</text>
<text x="56.4" y="133.4">10uF</text>
<text x="470.6" y="135.5">2.2k</text>
<text x="470.6" y="132.3">R21</text>
<text x="470.6" y="142.9">R22</text>
<text x="44.1" y="147.6">1uF</text>
<text x="44.1" y="144.4">C1</text>
<text x="56.4" y="147.6">10uF</text>
<text x="56.4" y="144.4">C2</text>
<text x="470.6" y="146">2.2k</text>
<text x="33.5" y="177.5">22pF</text>
<text x="33.5" y="174.4">C5</text>
<text x="50.8" y="177.3">12MHz</text>
<text x="51" y="174.1">X1</text>
<text x="79.4" y="177.5">22pF</text>
<text x="79.4" y="174.4">C6</text>
<text x="89.6" y="179.6">1k</text>
<text x="89.6" y="176.4">R5</text>
<text x="114.3" y="208.5">C7</text>
<text x="466.2" y="207.4">HDMI 19PIN 043</text>
<text x="466.2" y="204.3">HDMI1</text>
<text x="72" y="214.5">W25Q128JVSIQ</text>
<text x="72" y="211.3">U2</text>
<text x="114.3" y="211.7">100nF</text>
<text x="172.3" y="214.5">LED4</text>
<text x="213.1" y="215.3">R7</text>
<text x="406.2" y="214.9">R11</text>
<text x="421.1" y="214.9">270</text>
<text x="172.3" y="217.7">19-217/GHC-YR1S2/3T</text>
<text x="213.1" y="218.4">1k</text>
<text x="406.2" y="218.4">R12</text>
<text x="406.2" y="222">R13</text>
<text x="421.1" y="218.4">270</text>
<text x="421.1" y="222">270</text>
<text x="278" y="227.9">TF-01A</text>
<text x="278" y="224.7">CARD1</text>
<text x="406.2" y="225.5">R14</text>
<text x="421.1" y="225.5">270</text>
<text x="172.3" y="232.1">LED3</text>
<text x="213.1" y="232.9">R8</text>
<text x="335.7" y="231.4">C9</text>
<text x="172.3" y="235.3">19-217/GHC-YR1S2/3T</text>
<text x="213.1" y="236">1k</text>
<text x="335.7" y="234.6">1uF</text>
<text x="406.2" y="236.1">R15</text>
<text x="406.2" y="239.6">R16</text>
<text x="421.1" y="236.1">270</text>
<text x="421.1" y="239.6">270</text>
<text x="406.2" y="243.1">R17</text>
<text x="421.1" y="243.1">270</text>
<text x="70.2" y="251.9">U3</text>
<text x="107.3" y="249.1">C8</text>
<text x="172.3" y="249.8">LED2</text>
<text x="213.1" y="250.5">R9</text>
<text x="406.2" y="246.6">R18</text>
<text x="421.1" y="246.6">270</text>
<text x="70.2" y="255.1">LY68L6400SLIT</text>
<text x="107.3" y="252.2">100nF</text>
<text x="172.3" y="252.9">19-217/GHC-YR1S2/3T</text>
<text x="213.1" y="253.6">1k</text>
<text x="172.3" y="269.9">KT-0603R</text>
<text x="172.3" y="266.7">LED1</text>
<text x="213.1" y="268.2">R10</text>
<text x="213.1" y="271.3">1k</text>
<text x="86.1" y="299.3">TSA016C2526A</text>
<text x="86.1" y="296.1">RST</text>
<text x="93.1" y="321.1">R6</text>
<text x="86.1" y="327.8">BOOT</text>
<text x="93.1" y="324.2">1k</text>
<text x="86.1" y="331">TSA016C2526A</text>
</g>
<g font-size="3.2" fill="#00f">
<text x="60.9" y="31.8">A1</text>
<text x="66.6" y="33.5">GND</text>
<text x="88.4" y="33.5">GND</text>
<text x="97.2" y="31.8">B12</text>
<text x="60.9" y="38.8">A4</text>
<text x="66.6" y="40.6">VBUS</text>
<text x="86.9" y="40.6">VBUS</text>
<text x="97.2" y="38.8">B9</text>
<text x="60.9" y="45.9">A6</text>
<text x="60.9" y="42.3">A5</text>
<text x="66.6" y="47.6">DP1</text>
<text x="66.6" y="44.1">CC1</text>
<text x="87" y="44.1">SUB2</text>
<text x="88.9" y="47.6">DN2</text>
<text x="97.2" y="42.3">B8</text>
<text x="97.2" y="45.9">B7</text>
<text x="60.9" y="52.9">A8</text>
<text x="60.9" y="49.4">A7</text>
<text x="66.6" y="51.2">DN1</text>
<text x="89.3" y="51.2">DP2</text>
<text x="97.2" y="49.4">B6</text>
<text x="97.2" y="52.9">B5</text>
<text x="60.9" y="56.4">A9</text>
<text x="66.6" y="58.2">VBUS</text>
<text x="66.6" y="54.7">SUB1</text>
<text x="86.9" y="58.2">VBUS</text>
<text x="89.3" y="54.7">CC2</text>
<text x="97.2" y="56.4">B4</text>
<text x="58.9" y="63.5">A12</text>
<text x="66.6" y="65.3">GND</text>
<text x="88.4" y="65.3">GND</text>
<text x="97.2" y="63.5">B1</text>
<text x="77.3" y="69.6" transform="rotate(-90 77.3 69.6)">EP</text>
<text x="80.8" y="69.6" transform="rotate(-90 80.8 69.6)">EP</text>
<text x="84.3" y="69.6" transform="rotate(-90 84.3 69.6)">EP</text>
<text x="87.8" y="69.6" transform="rotate(-90 87.8 69.6)">EP</text>
<text x="75.5" y="73.1" transform="rotate(-90 75.5 73.1)">1</text>
<text x="79" y="73.1" transform="rotate(-90 79 73.1)">2</text>
<text x="82.5" y="73.1" transform="rotate(-90 82.5 73.1)">3</text>
<text x="86.1" y="73.1" transform="rotate(-90 86.1 73.1)">4</text>
<text x="73.7" y="134.1">2</text>
<text x="73.7" y="137.6">3</text>
<text x="77.2" y="135.8">VOUT</text>
<text x="90.3" y="135.8">VOUT</text>
<text x="100.7" y="134.1">4</text>
<text x="77.2" y="139.3">VIN</text>
<text x="60" y="181.7">3</text>
<text x="43.8" y="188.7">1</text>
<text x="449.4" y="215.2">2</text>
<text x="449.4" y="211.7">1</text>
<text x="452.9" y="213.4">TMDSData2+</text>
<text x="38.4" y="218.7">1</text>
<text x="41.9" y="220.5">CS#</text>
<text x="449.4" y="218.7">3</text>
<text x="452.9" y="220.5">TMDSData2-</text>
<text x="452.9" y="217">TMDSData2Shield</text>
<text x="38.4" y="222.2">2</text>
<text x="38.4" y="225.8">3</text>
<text x="41.9" y="224">DO(IO1)</text>
<text x="41.9" y="227.5">WP#(IO2)</text>
<text x="69.7" y="224">HOLD#orRESET#(IO3)</text>
<text x="100.1" y="227.5">CLK</text>
<text x="107.8" y="225.8">6</text>
<text x="107.8" y="222.2">7</text>
<text x="449.4" y="225.8">5</text>
<text x="449.4" y="222.2">4</text>
<text x="452.9" y="227.5">TMDSData1Shield</text>
<text x="452.9" y="224">TMDSData1+</text>
<text x="93.8" y="231.1">DI(IO0)</text>
<text x="107.8" y="229.3">5</text>
<text x="449.4" y="232.8">7</text>
<text x="449.4" y="229.3">6</text>
<text x="452.9" y="231.1">TMDSData1-</text>
<text x="449.4" y="239.9">9</text>
<text x="449.4" y="236.4">8</text>
<text x="452.9" y="238.1">TMDSData0Shield</text>
<text x="452.9" y="234.6">TMDSData0+</text>
<text x="447.3" y="243.4">10</text>
<text x="452.9" y="245.2">TMDSClock+</text>
<text x="452.9" y="241.7">TMDSData0-</text>
<text x="447.3" y="250.5">12</text>
<text x="447.3" y="246.9">11</text>
<text x="452.9" y="248.7">TMDSClockShield</text>
<text x="447.3" y="257.5">14</text>
<text x="447.3" y="254">13</text>
<text x="452.9" y="255.8">CEC</text>
<text x="452.9" y="252.2">TMDSClock-</text>
<text x="45.4" y="259.3">1</text>
<text x="45.4" y="262.8">2</text>
<text x="48.9" y="261.1">CE#</text>
<text x="97.2" y="262.8">7</text>
<text x="447.3" y="261.1">15</text>
<text x="452.9" y="262.8">SCL</text>
<text x="452.9" y="259.3">Reserved(N.C.)</text>
<text x="45.4" y="266.3">3</text>
<text x="48.9" y="264.6">SO/SIO[1]</text>
<text x="48.9" y="268.1">SIO[2]</text>
<text x="84.8" y="264.6">SIO[3]</text>
<text x="87.4" y="268.1">SCLK</text>
<text x="97.2" y="269.9">5</text>
<text x="97.2" y="266.3">6</text>
<text x="447.3" y="268.1">17</text>
<text x="447.3" y="264.6">16</text>
<text x="452.9" y="269.9">DDC/CECGround</text>
<text x="452.9" y="266.3">SDA</text>
<text x="79.9" y="271.6">SI/SIO[0]</text>
<text x="447.3" y="275.2">19</text>
<text x="447.3" y="278.7">20</text>
<text x="452.9" y="280.5">EH</text>
<text x="452.9" y="276.9">HotPlugDetect</text>
<text x="70.2" y="286.1" transform="rotate(-90 70.2 286.1)">2</text>
<text x="84.3" y="286.1" transform="rotate(-90 84.3 286.1)">4</text>
<text x="70.2" y="305.8" transform="rotate(-90 70.2 305.8)">1</text>
<text x="84.3" y="305.8" transform="rotate(-90 84.3 305.8)">3</text>
<text x="70.2" y="317.9" transform="rotate(-90 70.2 317.9)">2</text>
<text x="84.3" y="317.9" transform="rotate(-90 84.3 317.9)">4</text>
<text x="70.2" y="337.5" transform="rotate(-90 70.2 337.5)">1</text>
<text x="84.3" y="337.5" transform="rotate(-90 84.3 337.5)">3</text>
</g>
<g font-size="3.2">
<text x="73.7" y="130.5">1</text>
<text x="77.2" y="132.3">GND</text>
<text x="43.8" y="181.7">4</text>
<text x="60" y="188.7">2</text>
<text x="38.4" y="229.3">4</text>
<text x="41.9" y="231.1">GND</text>
<text x="45.4" y="269.9">4</text>
<text x="48.9" y="271.6">VSS</text>
</g>
<g font-size="3.2" fill="#f00">
<text x="99.7" y="220.5">VCC</text>
<text x="107.8" y="218.7">8</text>
<text x="89.1" y="261.1">VCC</text>
<text x="97.2" y="259.3">8</text>
<text x="447.3" y="271.6">18</text>
<text x="452.9" y="273.4">+5VPower</text>
</g>
<g font-size="3.2" fill="#8d2323">
<text x="306.6" y="238.1" transform="rotate(-90 306.6 238.1)">13</text>
<text x="310.1" y="238.1" transform="rotate(-90 310.1 238.1)">12</text>
<text x="285.1" y="243.4">7</text>
<text x="323.1" y="243.4">4</text>
<text x="285.1" y="250.5">1</text>
<text x="285.1" y="246.9">8</text>
<text x="285.1" y="254">2</text>
<text x="323.1" y="257.5">9</text>
<text x="285.1" y="261.1">3</text>
<text x="285.1" y="264.6">5</text>
<text x="323.1" y="264.6">6</text>
<text x="306.6" y="274.6" transform="rotate(-90 306.6 274.6)">10</text>
<text x="310.1" y="274.6" transform="rotate(-90 310.1 274.6)">11</text>
</g>
<g font-size="2.8" fill="#00f">
<text x="269.8" y="53.4" transform="rotate(-90 269.8 53.4)">1</text>
<text x="229.3" y="54.9" transform="rotate(-90 229.3 54.9)">50</text>
<text x="232.8" y="54.9" transform="rotate(-90 232.8 54.9)">23</text>
<text x="239.9" y="54.9" transform="rotate(-90 239.9 54.9)">45</text>
<text x="245.1" y="54.9" transform="rotate(-90 245.1 54.9)">44</text>
<text x="252.2" y="54.9" transform="rotate(-90 252.2 54.9)">49</text>
<text x="255.7" y="54.9" transform="rotate(-90 255.7 54.9)">42</text>
<text x="259.3" y="54.9" transform="rotate(-90 259.3 54.9)">33</text>
<text x="262.8" y="54.9" transform="rotate(-90 262.8 54.9)">22</text>
<text x="266.3" y="54.9" transform="rotate(-90 266.3 54.9)">10</text>
<text x="275.1" y="54.9" transform="rotate(-90 275.1 54.9)">48</text>
<text x="280.4" y="54.9" transform="rotate(-90 280.4 54.9)">43</text>
<text x="230.6" y="63.9" transform="rotate(-90 230.6 63.9)">DVDD</text>
<text x="234.2" y="63.9" transform="rotate(-90 234.2 63.9)">DVDD</text>
<text x="253.6" y="65" transform="rotate(-90 253.6 65)">IOVDD</text>
<text x="257.1" y="65" transform="rotate(-90 257.1 65)">IOVDD</text>
<text x="260.6" y="65" transform="rotate(-90 260.6 65)">IOVDD</text>
<text x="264.1" y="65" transform="rotate(-90 264.1 65)">IOVDD</text>
<text x="267.7" y="65" transform="rotate(-90 267.7 65)">IOVDD</text>
<text x="271.2" y="65" transform="rotate(-90 271.2 65)">IOVDD</text>
<text x="286.6" y="63.4">USB_DP</text>
<text x="298.2" y="62.1">47 R3</text>
<text x="298.2" y="65.6">46 R4</text>
<text x="246.5" y="67.8" transform="rotate(-90 246.5 67.8)">VREG_IN</text>
<text x="276.5" y="68.6" transform="rotate(-90 276.5 68.6)">USB_VDD</text>
<text x="281.8" y="70.5" transform="rotate(-90 281.8 70.5)">ADC_AVDD</text>
<text x="286" y="66.9">USB_DM</text>
<text x="213.8" y="77.9">56</text>
<text x="241.2" y="72.1" transform="rotate(-90 241.2 72.1)">VREG_VOUT</text>
<text x="288.7" y="77.5">GPIO0</text>
<text x="299.7" y="76.2">2</text>
<text x="213.8" y="83.2">53</text>
<text x="218.4" y="79.3">QSPI_SS</text>
<text x="288.7" y="81.1">GPIO1</text>
<text x="299.7" y="83.2">4</text>
<text x="299.7" y="79.7">3</text>
<text x="213.8" y="86.7">55</text>
<text x="218.4" y="88.1">QSPI_SD1</text>
<text x="218.4" y="84.6">QSPI_SD0</text>
<text x="288.7" y="88.1">GPIO3</text>
<text x="288.7" y="84.6">GPIO2</text>
<text x="299.7" y="86.7">5</text>
<text x="213.8" y="90.3">54</text>
<text x="213.8" y="93.8">51</text>
<text x="218.4" y="91.6">QSPI_SD2</text>
<text x="218.4" y="95.2">QSPI_SD3</text>
<text x="288.7" y="95.2">GPIO5</text>
<text x="288.7" y="91.6">GPIO4</text>
<text x="299.7" y="93.8">7</text>
<text x="299.7" y="90.3">6</text>
<text x="213.8" y="99.1">52</text>
<text x="218.4" y="100.5">QSPI_SCLK</text>
<text x="288.7" y="98.7">GPIO6</text>
<text x="299.7" y="100.9">9</text>
<text x="299.7" y="97.3">8</text>
<text x="288.7" y="102.2">GPIO7</text>
<text x="288.7" y="105.7">GPIO8</text>
<text x="298.2" y="107.9">12</text>
<text x="298.2" y="104.4">11</text>
<text x="287.1" y="112.8">GPIO10</text>
<text x="288.7" y="109.3">GPIO9</text>
<text x="298.2" y="111.4">13</text>
<text x="287.1" y="119.9">GPIO12</text>
<text x="287.1" y="116.3">GPIO11</text>
<text x="298.2" y="118.5">15</text>
<text x="298.2" y="115">14</text>
<text x="213.8" y="125.6">20</text>
<text x="287.1" y="123.4">GPIO13</text>
<text x="298.2" y="125.6">17</text>
<text x="298.2" y="122">16</text>
<text x="218.4" y="126.9">XIN</text>
<text x="287.1" y="130.4">GPIO15</text>
<text x="287.1" y="126.9">GPIO14</text>
<text x="298.2" y="129.1">18</text>
<text x="213.8" y="132.6">21</text>
<text x="218.4" y="134">XOUT</text>
<text x="287.1" y="137.5">GPIO17</text>
<text x="287.1" y="134">GPIO16</text>
<text x="298.2" y="136.1">28</text>
<text x="298.2" y="132.6">27</text>
<text x="287.1" y="141">GPIO18</text>
<text x="298.2" y="143.2">30</text>
<text x="298.2" y="139.7">29</text>
<text x="287.1" y="148.1">GPIO20</text>
<text x="287.1" y="144.6">GPIO19</text>
<text x="298.2" y="146.7">31</text>
<text x="213.8" y="150.2">26</text>
<text x="218.4" y="151.6">RUN</text>
<text x="287.1" y="155.1">GPIO22</text>
<text x="287.1" y="151.6">GPIO21</text>
<text x="298.2" y="153.8">34</text>
<text x="298.2" y="150.2">32</text>
<text x="287.1" y="158.7">GPIO23</text>
<text x="298.2" y="160.8">36</text>
<text x="298.2" y="157.3">35</text>
<text x="213.8" y="166.1">24</text>
<text x="218.4" y="167.5">SWCLK</text>
<text x="287.1" y="165.7">GPIO25</text>
<text x="287.1" y="162.2">GPIO24</text>
<text x="298.2" y="164.4">37</text>
<text x="213.8" y="169.7">25</text>
<text x="218.4" y="171">SWD</text>
<text x="278.8" y="172.8">GPIO26_ADC0</text>
<text x="298.2" y="171.4">38</text>
<text x="278.8" y="179.8">GPIO28_ADC2</text>
<text x="278.8" y="176.3">GPIO27_ADC1</text>
<text x="298.2" y="178.5">40</text>
<text x="298.2" y="174.9">39</text>
<text x="278.8" y="183.4">GPIO29_ADC3</text>
<text x="298.2" y="182">41</text>
<text x="241.2" y="187.7" transform="rotate(-90 241.2 187.7)">TESTEN</text>
<text x="258.9" y="187.7" transform="rotate(-90 258.9 187.7)">GND</text>
<text x="239.9" y="192.3" transform="rotate(-90 239.9 192.3)">19</text>
<text x="257.5" y="192.3" transform="rotate(-90 257.5 192.3)">57</text>
</g>
<g font-size="2.5" fill="#8d2323">
<text x="290.3" y="244.8">DAT0(D0)</text>
<text x="314.5" y="244.8">VDD</text>
<text x="290.3" y="251.9">DAT2(RSV)</text>
<text x="290.3" y="248.4">DAT1(RSV)</text>
<text x="308" y="247" transform="rotate(-90 308 247)">GND</text>
<text x="311.5" y="247" transform="rotate(-90 311.5 247)">GND</text>
<text x="290.3" y="255.4">CDDAT3(CS)</text>
<text x="290.3" y="262.5">CMD(DI)</text>
<text x="316.3" y="258.9">CD</text>
<text x="290.3" y="266">CLK(SCLK)</text>
<text x="308" y="267.4" transform="rotate(-90 308 267.4)">GND</text>
<text x="311.5" y="267.4" transform="rotate(-90 311.5 267.4)">GND</text>
<text x="314.9" y="266">VSS</text>
</g>
</svg>
